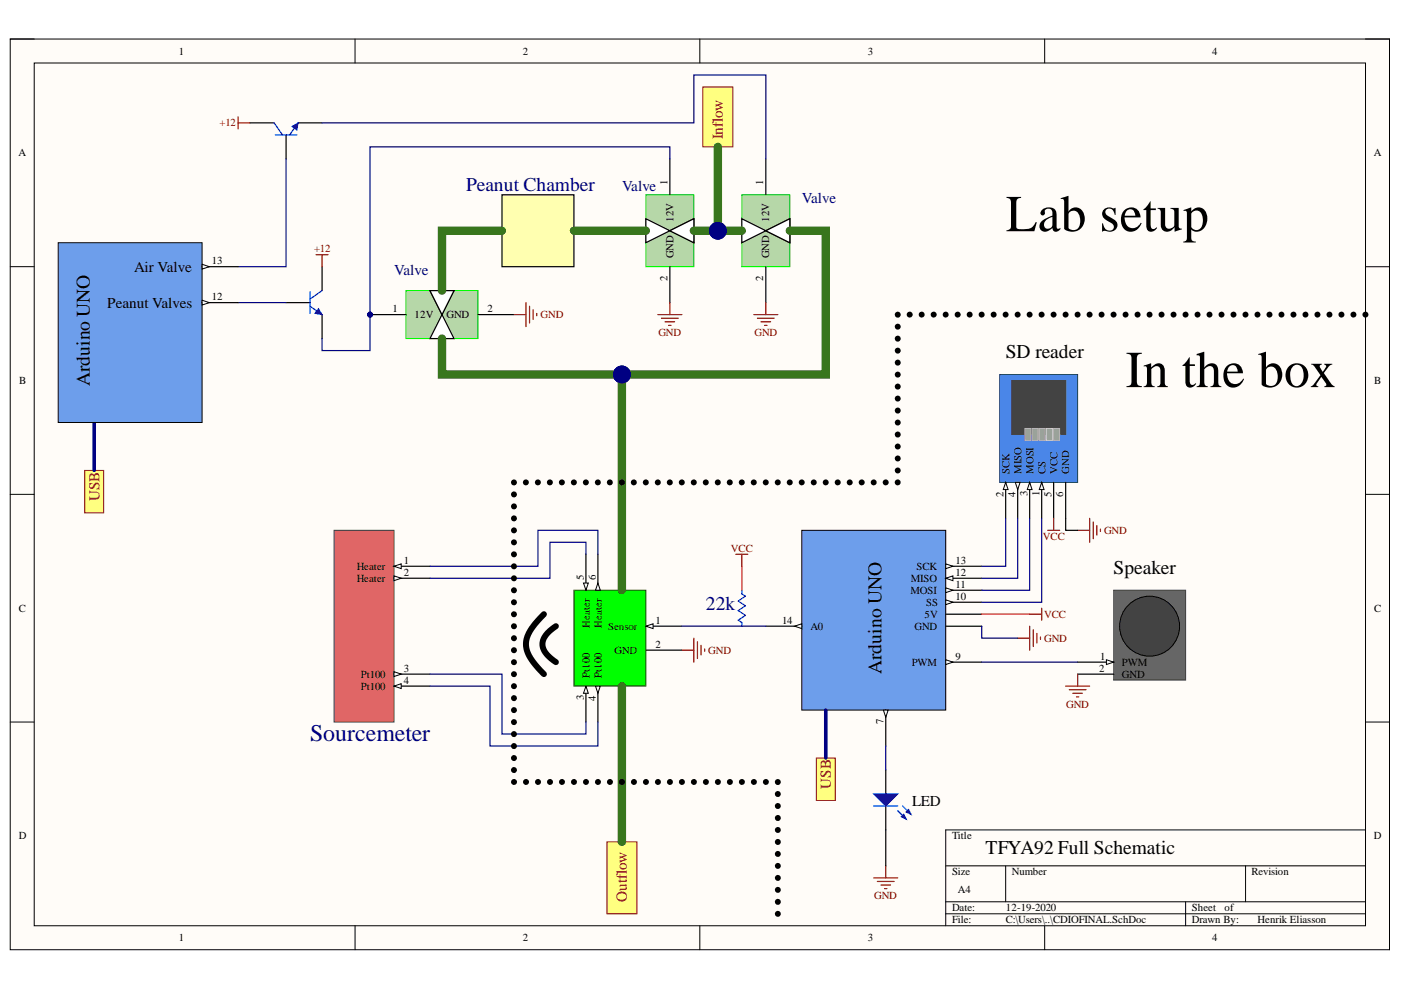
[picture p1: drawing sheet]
<svg xmlns="http://www.w3.org/2000/svg" width="297mm" height="210mm" viewBox="0 0 297 210" stroke-linecap="round" stroke-linejoin="round" font-family="sans-serif">
<path d="M2.2 8.3h292.4v193.1h-292.4z" fill-rule="evenodd" fill="#fffcf8"/>
<path d="M2.2 8.3h292.4v193.1h-292.4z" fill="none" stroke="#000" stroke-width=".21"/>
<path d="M7.3 13.4h282.2v182.9h-282.2z" fill-rule="evenodd" fill="#fffcf8"/>
<g fill="none" stroke="#000" stroke-width=".21">
<path d="M2.2 8.3h5.1M7.3 13.4h282.2v182.9h-282.2zM75.3 8.3v5.1M148.4 8.3v5.1M221.5 8.3v5.1M289.5 8.3h5.1v5.1M2.2 56.5h5.1M289.5 56.6h5.1M2.2 104.8h5.1M289.5 104.8h5.1M2.2 153.1h5.1M289.5 153.1h5.1"/>
<path d="M289.5 176h-89v20.3M75.3 196.3v5.1M148.4 196.3v5.1M200.5 183.6h89M200.5 191.2h89M200.5 193.7h89M213.2 183.6v7.6M221.5 196.3v5.1M251.4 191.2v5.1M264.1 183.6v7.6M294.6 196.3v5.1"/>
</g>
<path d="M236.1 125.1h15.3v19.1h-15.3z" fill-rule="evenodd" fill="#666"/>
<path d="M236.1 125.1h15.3v19.1h-15.3z" fill="none" stroke="#434343" stroke-width=".21"/>
<circle cx="243.7" cy="132.8" r="6.4" fill="#434343"/>
<circle cx="243.7" cy="132.8" r="6.4" fill="none" stroke="#000" stroke-width=".21"/>
<path d="M228.5 140.4h7.6" fill="none" stroke="#000" stroke-width=".25"/>
<path d="M234.6 139.9l1.5 .5-1.5 .5z" fill="#f8fcff"/>
<path d="M234.6 139.9l1.5 .5-1.5 .5z" fill="none" stroke="#000" stroke-width=".21"/>
<path d="M228.5 142.9h7.6" fill="none" stroke="#000" stroke-width=".25"/>
<path d="M225.9 145.5h5.1M226.7 146.2h3.6M227.5 147h2M228.2 147.8h.5M228.5 142.9v2.6" fill="none" stroke="#800000" stroke-width=".25"/>
<path d="M212 79.4h16.5v22.9h-16.5z" fill-rule="evenodd" fill="#4a86e8"/>
<path d="M212 79.4h16.5v22.9h-16.5z" fill="none" stroke="#073763" stroke-width=".21"/>
<path d="M223.4 102.3v7.6M225.9 102.3v7.6" fill="none" stroke="#000" stroke-width=".25"/>
<path d="M214.5 80.7h11.4v11.4h-11.4z" fill-rule="evenodd" fill="#434343"/>
<path d="M214.5 80.7h11.4v11.4h-11.4z" fill="none" stroke="#434343" stroke-width=".21"/>
<path d="M221.9 90.8h1.2v2.6h-1.2z" fill-rule="evenodd" fill="#999"/>
<path d="M221.9 90.8h1.2v2.6h-1.2z" fill="none" stroke="#ccc" stroke-width=".21"/>
<path d="M223.4 90.8h1.3v2.6h-1.3z" fill-rule="evenodd" fill="#999"/>
<path d="M223.4 90.8h1.3v2.6h-1.3z" fill="none" stroke="#b7b7b7" stroke-width=".21"/>
<path d="M220.3 90.8h1.3v2.6h-1.3z" fill-rule="evenodd" fill="#999"/>
<path d="M220.3 90.8h1.3v2.6h-1.3z" fill="none" stroke="#b7b7b7" stroke-width=".21"/>
<path d="M218.8 90.8h1.3v2.6h-1.3z" fill-rule="evenodd" fill="#999"/>
<path d="M218.8 90.8h1.3v2.6h-1.3z" fill="none" stroke="#b7b7b7" stroke-width=".21"/>
<path d="M217.3 90.8h1.3v2.6h-1.3z" fill-rule="evenodd" fill="#999"/>
<path d="M217.3 90.8h1.3v2.6h-1.3z" fill="none" stroke="#b7b7b7" stroke-width=".21"/>
<path d="M228.5 112.4h2.5M231 109.9v5.1M231.8 110.7v3.5M232.6 111.4v2.1M233.3 112.2v.5" fill="none" stroke="#800000" stroke-width=".25"/>
<path d="M187.8 163.3v5M187.8 170.9v5.1" fill="none" stroke="#000" stroke-width=".25"/>
<path d="M185.3 168.3h5l-2.5 2.6z" fill="#00f"/>
<path d="M185.3 168.3h5l-2.5 2.6zM190.3 171.9l1.8 1.8M191.4 170.9l1.7 1.8" fill="none" stroke="#00f" stroke-width=".25"/>
<path d="M191.1 173.2l.5-.5 .5 1z" fill="#00f"/>
<path d="M191.1 173.2l.5-.5 .5 1z" fill="none" stroke="#00f" stroke-width=".25"/>
<path d="M192.1 172.1l.5-.5 .5 1.1z" fill="#00f"/>
<path d="M185.3 170.9h5M192.1 172.1l.5-.5 .5 1.1z" fill="none" stroke="#00f" stroke-width=".25"/>
<path d="M185.3 186.1h5M186 186.9h3.6M186.8 187.6h2M187.5 188.4h.6M187.8 183.6v2.5" fill="none" stroke="#800000" stroke-width=".25"/>
<path d="M170 112.4h30.5v38.2h-30.5z" fill-rule="evenodd" fill="#6d9eeb"/>
<path d="M170 112.4h30.5v38.2h-30.5z" fill="none" stroke="#000" stroke-width=".21"/>
<path d="M162.4 132.8h7.6" fill="none" stroke="#000" stroke-width=".25"/>
<path d="M168.5 132.8l1.5-.5v1z" fill="#f8fcff"/>
<path d="M168.5 132.8l1.5-.5v1z" fill="none" stroke="#000" stroke-width=".21"/>
<path d="M200.5 120.1h7.6" fill="none" stroke="#000" stroke-width=".25"/>
<path d="M200.5 119.6l1.5 .5-1.5 .5z" fill="#f8fcff"/>
<path d="M200.5 119.6l1.5 .5-1.5 .5z" fill="none" stroke="#000" stroke-width=".21"/>
<path d="M200.5 122.6h7.6" fill="none" stroke="#000" stroke-width=".25"/>
<path d="M200.5 122.6l1.5-.5v1z" fill="#f8fcff"/>
<path d="M200.5 122.6l1.5-.5v1z" fill="none" stroke="#000" stroke-width=".21"/>
<path d="M200.5 125.1h7.6" fill="none" stroke="#000" stroke-width=".25"/>
<path d="M200.5 124.6l1.5 .5-1.5 .6z" fill="#f8fcff"/>
<path d="M200.5 124.6l1.5 .5-1.5 .6z" fill="none" stroke="#000" stroke-width=".21"/>
<path d="M200.5 127.7h7.6" fill="none" stroke="#000" stroke-width=".25"/>
<path d="M200.5 127.2l1.5 .5-1.5 .5z" fill="#f8fcff"/>
<path d="M200.5 127.2l1.5 .5-1.5 .5z" fill="none" stroke="#000" stroke-width=".21"/>
<path d="M200.5 130.2h7.6M200.5 132.8h7.6M200.5 140.4h7.6" fill="none" stroke="#000" stroke-width=".25"/>
<path d="M200.5 139.9l1.5 .5-1.5 .5z" fill="#f8fcff"/>
<path d="M200.5 139.9l1.5 .5-1.5 .5z" fill="none" stroke="#000" stroke-width=".21"/>
<path d="M156 117.5h2.6M157.3 117.5v2.6M222.1 112.4h2.6M223.4 109.9v2.5M215.8 135.3h2.5M218.3 132.8v5.1M218.3 130.2h2.6M219.1 133.5v3.6M219.8 134.3v2M220.6 135.1v.5M220.9 129v2.5" fill="none" stroke="#800000" stroke-width=".25"/>
<path d="M157.3 125.1v.8l.7 .5-1.5 1 1.5 1-1.5 1.1 1.5 1-1.5 1 .8 .5v.8" fill="none" stroke="#00f" stroke-width=".25"/>
<path d="M121.7 125.1h15.2v20.4h-15.2z" fill-rule="evenodd" fill="#0f0"/>
<path d="M121.7 125.1h15.2v20.4h-15.2z" fill="none" stroke="#274e13" stroke-width=".21"/>
<path d="M136.9 132.8h7.7" fill="none" stroke="#000" stroke-width=".25"/>
<path d="M136.9 132.8l1.6-.5v1z" fill="#f8fcff"/>
<path d="M136.9 132.8l1.6-.5v1z" fill="none" stroke="#000" stroke-width=".21"/>
<path d="M136.9 137.8h7.7" fill="none" stroke="#000" stroke-width=".25"/>
<path d="M115.3 130.2l-1.3 1.4a7.1 7.1 0 0 0-2.4 5.7 11.6 11.6 0 0 0 3.7 5.6M117.9 132.8a4.9 4.9 0 0 0-2.9 4 5.3 5.3 0 0 0 2.9 3.6" fill="none" stroke="#000" stroke-width="1.3"/>
<path d="M144.6 137.8h2.5M147.1 135.3v5.1M147.9 136.1v3.5M148.6 136.8v2.1M149.4 137.6v.5" fill="none" stroke="#800000" stroke-width=".25"/>
<path d="M173.1 160.7h4v9h-4z" fill-rule="evenodd" fill="#ffff80"/>
<path d="M173.1 160.7h4v9h-4z" fill="none" stroke="#800000" stroke-width=".21"/>
<path d="M70.8 112.4h12.7v40.7h-12.7z" fill-rule="evenodd" fill="#e06666"/>
<path d="M70.8 112.4h12.7v40.7h-12.7z" fill="none" stroke="#434343" stroke-width=".21"/>
<path d="M83.5 120.1h7.7" fill="none" stroke="#000" stroke-width=".25"/>
<path d="M83.5 120.1l1.6-.5v1z" fill="#f8fcff"/>
<path d="M83.5 120.1l1.6-.5v1z" fill="none" stroke="#000" stroke-width=".21"/>
<path d="M83.5 122.6h7.7" fill="none" stroke="#000" stroke-width=".25"/>
<path d="M83.5 122.1l1.6 .5-1.6 .5z" fill="#f8fcff"/>
<path d="M83.5 122.1l1.6 .5-1.6 .5z" fill="none" stroke="#000" stroke-width=".21"/>
<path d="M83.5 142.9h7.7" fill="none" stroke="#000" stroke-width=".25"/>
<path d="M83.5 142.4l1.6 .5-1.6 .5z" fill="#f8fcff"/>
<path d="M83.5 142.4l1.6 .5-1.6 .5z" fill="none" stroke="#000" stroke-width=".21"/>
<path d="M83.5 145.5h7.7" fill="none" stroke="#000" stroke-width=".25"/>
<path d="M83.5 145.5l1.6-.5v1z" fill="#f8fcff"/>
<path d="M83.5 145.5l1.6-.5v1z" fill="none" stroke="#000" stroke-width=".21"/>
<path d="M86.1 61.6h15.2v10.2h-15.2z" fill-rule="evenodd" fill="#b6d7a8"/>
<path d="M86.1 61.6h15.2v10.2h-15.2z" fill="none" stroke="#0f0" stroke-width=".21"/>
<path d="M78.5 66.7h7.6M91.2 61.6h5.1l-2.6 5.1zM101.3 66.7h7.7" fill="none" stroke="#000" stroke-width=".25"/>
<path d="M91.2 61.6h5.1l-2.6 5.1z" fill="#fff"/>
<path d="M91.2 61.6h5.1l-2.6 5.1z" fill="none" stroke="#000" stroke-width=".25"/>
<path d="M93.7 66.7l2.6 5.1h-5.1z" fill="#fff"/>
<path d="M93.7 66.7l2.6 5.1h-5.1z" fill="none" stroke="#000" stroke-width=".25"/>
<path d="M136.9 41.3h10.2v15.2h-10.2z" fill-rule="evenodd" fill="#b6d7a8"/>
<path d="M136.9 41.3h10.2v15.2h-10.2z" fill="none" stroke="#0f0" stroke-width=".21"/>
<path d="M142 33.7v7.6M142 56.5v7.7M142 48.9l5.1-2.5v5.1z" fill="none" stroke="#000" stroke-width=".25"/>
<path d="M142 48.9l5.1-2.5v5.1z" fill="#fff"/>
<path d="M142 48.9l5.1-2.5v5.1z" fill="none" stroke="#000" stroke-width=".25"/>
<path d="M136.9 46.4l5.1 2.5-5.1 2.6z" fill="#fff"/>
<path d="M136.9 46.4l5.1 2.5-5.1 2.6z" fill="none" stroke="#000" stroke-width=".25"/>
<path d="M157.3 41.3h10.2v15.2h-10.2z" fill-rule="evenodd" fill="#b6d7a8"/>
<path d="M157.3 41.3h10.2v15.2h-10.2z" fill="none" stroke="#0f0" stroke-width=".21"/>
<path d="M162.4 33.7v7.6M162.4 56.5v7.7M162.4 48.9l5.1-2.5v5.1z" fill="none" stroke="#000" stroke-width=".25"/>
<path d="M162.4 48.9l5.1-2.5v5.1z" fill="#fff"/>
<path d="M162.4 48.9l5.1-2.5v5.1z" fill="none" stroke="#000" stroke-width=".25"/>
<path d="M157.3 46.4l5.1 2.5-5.1 2.6z" fill="#fff"/>
<path d="M157.3 46.4l5.1 2.5-5.1 2.6z" fill="none" stroke="#000" stroke-width=".25"/>
<g fill="none" stroke="#800000" stroke-width=".25">
<path d="M109 66.7h2.5M111.5 64.2v5M112.3 64.9v3.6M113 65.7v2M113.8 66.5v.5M139.5 66.7h5.1M140.2 67.5h3.6M141 68.2h2M141.8 69h.5M142 64.2v2.5M159.8 66.7h5.1M160.6 67.5h3.5"/>
<path d="M161.3 68.2h2.1M162.1 69h.5M162.4 64.2v2.5"/>
</g>
<path d="M149 18.4h6.4v12.7h-6.4z" fill-rule="evenodd" fill="#ffff80"/>
<path d="M149 18.4h6.4v12.7h-6.4z" fill="none" stroke="#800000" stroke-width=".21"/>
<path d="M128.7 178.5h6.3v15.2h-6.3z" fill-rule="evenodd" fill="#ffff80"/>
<path d="M128.7 178.5h6.3v15.2h-6.3z" fill="none" stroke="#800000" stroke-width=".21"/>
<path d="M106.4 41.3h15.3v15.2h-15.3z" fill-rule="evenodd" fill="#ffffb0"/>
<path d="M53 26.1h5.1M60.7 28.6v5.1M63.2 26.1h5.1M68.3 56.5v5.1M106.4 41.3h15.3v15.2h-15.3zM60.7 64.2h5" fill="none" stroke="#000" stroke-width=".25"/>
<path d="M58.1 26.1l1.8 2.5M58.4 28.6h4.5M63.2 26.1l-1.8 2.5M65.7 61.9v4.6M68.3 61.6l-2.6 1.8" fill="none" stroke="#00f" stroke-width=".25"/>
<path d="M61.9 26.8l1.3-.7-.3 1.5z" fill="#00f"/>
<path d="M61.9 26.8l1.3-.7-.3 1.5z" fill="none" stroke="#00f" stroke-width=".21"/>
<path d="M50.5 24.8v2.5M50.5 26.1h2.5M67 54h2.6M68.3 54v2.5" fill="none" stroke="#800000" stroke-width=".25"/>
<g fill="none" stroke="#000080" stroke-width=".25">
<path d="M60.7 33.7v22.8h-10.2M68.3 26.1h78.8v-10.2h15.3v17.8M142 33.7v-2.6h-63.5v43.2h-10.2v-2.5M50.5 64.2h10.2M124.2 117.5v-2.5h-7.6v7.6h-25.4M126.8 117.5v-5.1h-12.7v7.7h-22.9M213.2 109.9v10.2h-5.1M215.8 109.9v12.7h-7.7M218.3 109.9v15.2h-10.2M220.9 109.9v17.8h-12.8M144.6 132.8h17.8M208.1 132.8v2.5h7.7"/>
<path d="M91.2 145.5h12.7v12.7h22.9v-5.1M91.2 142.9h15.2v12.7h17.8v-2.5M187.8 158.2v5.1M208.1 140.4h20.4"/>
</g>
<path d="M175.1 150.6v10.1" fill="none" stroke="#000080" stroke-width=".76"/>
<path d="M157.3 120.1v5M208.1 130.2h10.2" fill="none" stroke="#f00" stroke-width=".25"/>
<path d="M225.9 109.9v2.5h2.6M187.8 176v7.6" fill="none" stroke="#000" stroke-width=".25"/>
<path d="M93.7 71.8v7.6h38.2" fill="none" stroke="#38761d" stroke-width="1.8"/>
<circle cx="131.9" cy="79.4" r="1.78" fill="#000080"/>
<circle cx="131.9" cy="79.4" r="1.78" fill="none" stroke="#000080" stroke-width=".21"/>
<path d="M106.4 48.9h-12.7v12.7M121.7 48.9h15.2M167.5 48.9h7.6v30.5h-43.2" fill="none" stroke="#38761d" stroke-width="1.8"/>
<circle cx="131.9" cy="79.4" r="1.78" fill="#000080"/>
<circle cx="131.9" cy="79.4" r="1.78" fill="none" stroke="#000080" stroke-width=".21"/>
<path d="M147.1 48.9h10.2" fill="none" stroke="#38761d" stroke-width="1.8"/>
<circle cx="152.2" cy="48.9" r="1.78" fill="#000080"/>
<circle cx="152.2" cy="48.9" r="1.78" fill="none" stroke="#000080" stroke-width=".21"/>
<path d="M131.9 79.4v45.7M131.9 145.5v33" fill="none" stroke="#38761d" stroke-width="1.8"/>
<circle cx="131.9" cy="79.4" r="1.78" fill="#000080"/>
<circle cx="131.9" cy="79.4" r="1.78" fill="none" stroke="#000080" stroke-width=".21"/>
<path d="M152.2 31.1v17.8" fill="none" stroke="#38761d" stroke-width="1.8"/>
<circle cx="152.2" cy="48.9" r="1.78" fill="#000080"/>
<circle cx="152.2" cy="48.9" r="1.78" fill="none" stroke="#000080" stroke-width=".21"/>
<path d="M18 99.7h4v9h-4z" fill-rule="evenodd" fill="#ffff80"/>
<path d="M18 99.7h4v9h-4z" fill="none" stroke="#800000" stroke-width=".21"/>
<path d="M20 89.6v10.1" fill="none" stroke="#000080" stroke-width=".76"/>
<path d="M12.3 51.5h30.6v38.1h-30.6z" fill-rule="evenodd" fill="#6d9eeb"/>
<path d="M12.3 51.5h30.6v38.1h-30.6z" fill="none" stroke="#000" stroke-width=".21"/>
<path d="M42.9 56.5h7.6" fill="none" stroke="#000" stroke-width=".25"/>
<path d="M42.9 56l1.5 .5-1.5 .6z" fill="#f8fcff"/>
<path d="M42.9 56l1.5 .5-1.5 .6z" fill="none" stroke="#000" stroke-width=".21"/>
<path d="M42.9 64.2h7.6" fill="none" stroke="#000" stroke-width=".25"/>
<path d="M42.9 63.7l1.5 .5-1.5 .5z" fill="#f8fcff"/>
<path d="M42.9 63.7l1.5 .5-1.5 .5z" fill="none" stroke="#000" stroke-width=".21"/>
<g fill="none" stroke="#000" stroke-width="1.3">
<path d="M190.3 66.7h.1M190.3 69.3h.1M190.3 71.8h.1M190.3 74.3v.1M190.3 76.9h.1M190.3 79.4h.1M192.9 66.7h.1M195.4 66.7h.1M197.9 66.7h.1M200.5 66.7h.1M203 66.7h.1M205.6 66.7h.1"/>
<path d="M208.1 66.7h.1M210.7 66.7h.1M213.2 66.7h.1M215.7 66.7h.1M218.3 66.7h.1M220.8 66.7h.1M223.4 66.7h.1M225.9 66.7h.1M228.5 66.7h.1M231 66.7h.1M233.5 66.7h.1M236.1 66.7h.1"/>
<path d="M238.6 66.7h.1M241.2 66.7h.1M243.7 66.7h.1M246.3 66.7h.1M248.8 66.7h.1M251.3 66.7h.1M253.9 66.7h.1M256.4 66.7h.1M259 66.7h.1M261.5 66.7h.1M264.1 66.7h.1M266.6 66.7h.1"/>
<path d="M269.1 66.7h.1M271.7 66.7h.1M274.2 66.7h.1M276.8 66.7h.1M279.3 66.7h.1M281.9 66.7h.1M284.4 66.7h.1M286.9 66.7h.1M289.5 66.7h.1M190.3 82h.1M190.3 84.5h.1M190.3 87v.1"/>
<path d="M190.3 89.6h.1M190.3 92.1h.1M190.3 94.7h.1M190.3 97.2h.1M190.3 99.7v.1M109 102.3h.1M109 104.8h.1M109 107.4h.1M109 109.9h.1M109 112.4v.1M109 115h.1M109 117.5h.1"/>
<path d="M111.5 102.3h.1M114 102.3h.1M116.6 102.3h.1M119.1 102.3h.1M121.7 102.3h.1M124.2 102.3h.1M126.7 102.3h.1M129.3 102.3h.1M131.8 102.3h.1M134.4 102.3h.1M136.9 102.3h.1M139.5 102.3h.1"/>
<path d="M142 102.3h.1M144.5 102.3h.1M147.1 102.3h.1M149.6 102.3h.1M152.2 102.3h.1M154.7 102.3h.1M157.3 102.3h.1M159.8 102.3h.1M162.3 102.3h.1M164.9 102.3h.1M167.4 102.3h.1M170 102.3h.1"/>
<path d="M172.5 102.3h.1M175.1 102.3h.1M177.6 102.3h.1M180.1 102.3h.1M182.7 102.3h.1M185.2 102.3h.1M187.8 102.3h.1M190.3 102.3h.1M109 120.1h.1M109 122.6h.1M109 125.1v.1M109 127.7h.1"/>
<path d="M109 130.2v.1M109 132.8h.1M109 135.3h.1M109 137.8v.1M109 140.4h.1M109 142.9v.1M109 145.5h.1M109 148h.1M109 150.5v.1M109 153.1h.1M109 155.6v.1M109 158.2h.1"/>
<path d="M109 160.7h.1M109 163.3h.1M109 165.8h.1M111.5 165.8h.1M114.1 165.8h.1M116.6 165.8h.1M119.1 165.8h.1M121.7 165.8h.1M124.2 165.8h.1M126.8 165.8h.1M129.3 165.8h.1M131.9 165.8h.1"/>
<path d="M134.4 165.8h.1M136.9 165.8h.1M139.5 165.8h.1M142 165.8h.1M144.6 165.8h.1M147.1 165.8h.1M149.7 165.8h.1M152.2 165.8h.1M154.7 165.8h.1M157.3 165.8h.1M159.8 165.8h.1M162.4 165.8h.1"/>
<path d="M164.9 165.8h.1M164.9 168.3v.1M164.9 170.9h.1M164.9 173.4h.1M164.9 176h.1M164.9 178.5h.1M164.9 181v.1M164.9 183.6h.1M164.9 186.1h.1M164.9 188.7h.1M164.9 191.2h.1M164.9 193.7v.1"/>
</g>
<g font-size="11">
<text x="213.3" y="49">Lab setup</text>
<text x="238.6" y="82.1">In the box</text>
</g>
<text font-size="8.8" x="123.5" y="151.1">PI003</text>
<g font-size="8.5">
<text x="212.4" y="107.8">PI?02</text>
<text x="220.1" y="107.8">PI?01</text>
<text x="222.6" y="107.8">PI?05</text>
<text x="125.9" y="123">PI006</text>
<text x="187" y="156.2">PI007</text>
</g>
<text font-size="6" fill="#00f" x="67.4" y="70.5">PIQ?01</text>
<text font-size="5.1" fill="#000080" x="65.7" y="157.1">Sourcemeter</text>
<g font-size="4.1" fill="#000080">
<text x="98.8" y="40.4">Peanut Chamber</text>
<text x="149.6" y="129.3">22k</text>
</g>
<g font-size="4.1">
<text x="213.3" y="75.9">SD reader</text>
<text x="19" y="81.9" transform="rotate(-90 19 81.9)">Arduino UNO</text>
<text x="236.1" y="121.6">Speaker</text>
<text x="186.9" y="142.9" transform="rotate(-90 186.9 142.9)">Arduino UNO</text>
<text x="208.9" y="181.1">TFYA92 Full Schematic</text>
</g>
<g font-size="3.2" fill="#800000">
<text x="153.3" y="29.5" transform="rotate(-90 153.3 29.5)">Inflow</text>
<text x="21.1" y="106.2" transform="rotate(-90 21.1 106.2)">USB</text>
<text x="176.1" y="167.2" transform="rotate(-90 176.1 167.2)">USB</text>
<text x="132.9" y="191.2" transform="rotate(-90 132.9 191.2)">Outflow</text>
</g>
<g font-size="3.2" fill="#000080">
<text x="131.9" y="40.6">Valve</text>
<text x="170" y="43.1">Valve</text>
<text x="83.6" y="58.3">Valve</text>
</g>
<g font-size="3.2">
<text x="28.4" y="57.6">Air Valve</text>
<text x="22.8" y="65.3">Peanut Valves</text>
<text x="193.4" y="170.9">LED</text>
</g>
<g font-size="2.3">
<text x="37.9" y="11.6">1</text>
<text x="110.8" y="11.6">2</text>
<text x="184" y="11.6">3</text>
<text x="257" y="11.6">4</text>
<text x="3.9" y="33.1">A</text>
<text x="291.3" y="33.1">A</text>
<text x="141.5" y="39.2" transform="rotate(-90 141.5 39.2)">1</text>
<text x="161.8" y="39.2" transform="rotate(-90 161.8 39.2)">1</text>
<text x="142.8" y="47" transform="rotate(-90 142.8 47)">12V</text>
<text x="163.1" y="47" transform="rotate(-90 163.1 47)">12V</text>
<text x="44.9" y="56">13</text>
<text x="141.5" y="59.6" transform="rotate(-90 141.5 59.6)">2</text>
<text x="142.8" y="54.8" transform="rotate(-90 142.8 54.8)">GND</text>
<text x="161.8" y="59.6" transform="rotate(-90 161.8 59.6)">2</text>
<text x="163.1" y="54.8" transform="rotate(-90 163.1 54.8)">GND</text>
<text x="44.9" y="63.7">12</text>
<text x="83.2" y="66.2">1</text>
<text x="87.9" y="67.5">12V</text>
<text x="94.7" y="67.5">GND</text>
<text x="103.4" y="66.2">2</text>
<text x="4.1" y="81.4">B</text>
<text x="291.3" y="81.4">B</text>
<text x="214" y="100.5" transform="rotate(-90 214 100.5)">SCK</text>
<text x="216.6" y="100.5" transform="rotate(-90 216.6 100.5)">MISO</text>
<text x="219.1" y="100.5" transform="rotate(-90 219.1 100.5)">MOSI</text>
<text x="221.6" y="100.5" transform="rotate(-90 221.6 100.5)">CS</text>
<text x="224.2" y="100.5" transform="rotate(-90 224.2 100.5)">VCC</text>
<text x="226.7" y="100.5" transform="rotate(-90 226.7 100.5)">GND</text>
<text x="212.8" y="105.3" transform="rotate(-90 212.8 105.3)">2</text>
<text x="215.3" y="105.4" transform="rotate(-90 215.3 105.4)">4</text>
<text x="217.8" y="105.2" transform="rotate(-90 217.8 105.2)">3</text>
<text x="220.4" y="105.2" transform="rotate(-90 220.4 105.2)">1</text>
<text x="222.9" y="105.3" transform="rotate(-90 222.9 105.3)">5</text>
<text x="225.4" y="105.4" transform="rotate(-90 225.4 105.4)">6</text>
<text x="85.6" y="119.5">1</text>
<text x="202.6" y="119.5">13</text>
<text x="75.6" y="120.8">Heater</text>
<text x="75.6" y="123.3">Heater</text>
<text x="85.6" y="122.1">2</text>
<text x="123.8" y="123.1" transform="rotate(-90 123.8 123.1)">5</text>
<text x="126.3" y="123.1" transform="rotate(-90 126.3 123.1)">6</text>
<text x="193" y="125.9">MOSI</text>
<text x="193.1" y="123.3">MISO</text>
<text x="194.3" y="120.8">SCK</text>
<text x="202.6" y="122.1">12</text>
<text x="202.6" y="124.6">11</text>
<text x="4" y="129.7">C</text>
<text x="196" y="130.9">5V</text>
<text x="196.3" y="128.4">SS</text>
<text x="202.6" y="127.1">10</text>
<text x="291.3" y="129.7">C</text>
<text x="125" y="133" transform="rotate(-90 125 133)">Heater</text>
<text x="127.6" y="133" transform="rotate(-90 127.6 133)">Heater</text>
<text x="128.9" y="133.5">Sensor</text>
<text x="139" y="132.2">1</text>
<text x="139" y="137.4">2</text>
<text x="165.8" y="132.2">14</text>
<text x="171.8" y="133.5">A0</text>
<text x="193.9" y="133.5">GND</text>
<text x="76.5" y="143.7">Pt100</text>
<text x="85.6" y="142.4">3</text>
<text x="125" y="143.7" transform="rotate(-90 125 143.7)">Pt100</text>
<text x="127.6" y="143.7" transform="rotate(-90 127.6 143.7)">Pt100</text>
<text x="130.3" y="138.6">GND</text>
<text x="193.3" y="141.2">PWM</text>
<text x="202.6" y="139.9">9</text>
<text x="233.1" y="142.4">2</text>
<text x="233.2" y="139.9">1</text>
<text x="237.9" y="141.2">PWM</text>
<text x="237.9" y="143.7">GND</text>
<text x="76.5" y="146.2">Pt100</text>
<text x="85.6" y="145">4</text>
<text x="123.8" y="148.4" transform="rotate(-90 123.8 148.4)">3</text>
<text x="126.3" y="148.6" transform="rotate(-90 126.3 148.6)">4</text>
<text x="187.3" y="153.6" transform="rotate(-90 187.3 153.6)">7</text>
<text x="4" y="177.9">D</text>
<text x="201.8" y="177.9">Title</text>
<text x="291.3" y="177.9">D</text>
<text x="201.8" y="185.6">Size</text>
<text x="214.5" y="185.6">Number</text>
<text x="265.4" y="185.6">Revision</text>
<text x="203.1" y="189.4">A4</text>
<text x="201.8" y="195.8">File:</text>
<text x="201.8" y="193.2">Date:</text>
<text x="213.3" y="195.8">C:\Users\..\CDIOFINAL.SchDoc</text>
<text x="213.3" y="193.2">12-19-2020</text>
<text x="252.7" y="195.8">Drawn By:</text>
<text x="252.7" y="193.2">Sheet</text>
<text x="259.6" y="193.2">of</text>
<text x="266.6" y="195.8">Henrik Eliasson</text>
<text x="37.9" y="199.6">1</text>
<text x="110.8" y="199.6">2</text>
<text x="184" y="199.6">3</text>
<text x="257" y="199.6">4</text>
</g>
<g font-size="2.3" fill="#800000">
<text x="46.5" y="26.8">+12</text>
<text x="66.6" y="53.5">+12</text>
<text x="114.6" y="67.5">GND</text>
<text x="139.6" y="71.3">GND</text>
<text x="160" y="71.3">GND</text>
<text x="234.1" y="113.2">GND</text>
<text x="155" y="117">VCC</text>
<text x="221.1" y="114.5">VCC</text>
<text x="221.4" y="130.9">VCC</text>
<text x="221.4" y="136.1">GND</text>
<text x="150.2" y="138.6">GND</text>
<text x="226" y="150">GND</text>
<text x="185.3" y="190.7">GND</text>
</g>
<text font-size="1.4" fill="#000080" x="77.6" y="66.9">PI001</text>
</svg>
